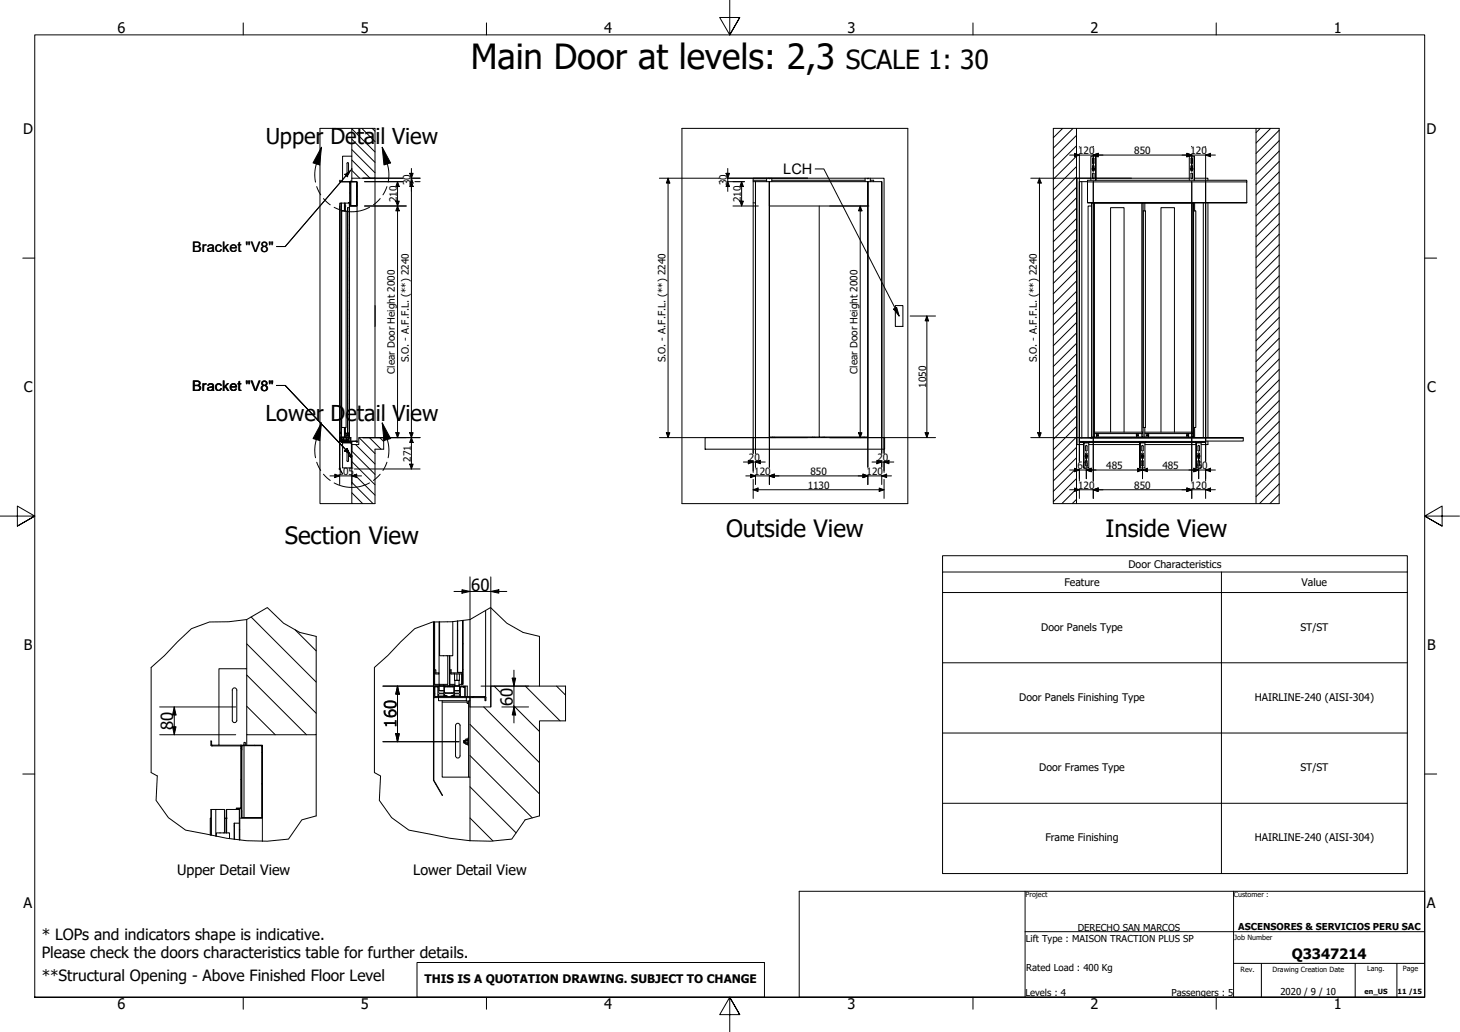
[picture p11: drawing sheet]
<svg xmlns="http://www.w3.org/2000/svg" width="420mm" height="297mm" viewBox="0 0 420 297" stroke-linecap="round" stroke-linejoin="round" font-family="sans-serif">
<!-- layer: Hatch (ANSI) -->
<g fill="none" stroke="#000" stroke-width=".29">
<path d="M101.3 37.1l6.6 6.6M104.1 37l3.8 3.8M107.1 37l.8 .8M305.8 37l-2.7 2.6M308.8 37l-5.7 5.6M309.8 39l-6.7 6.6M362.7 37l-1.2 1.2M365.7 37l-4.2 4.2M368.1 37.5l-6.6 6.7M98 52.3l-.1 .1M100.1 59.9h-.1M100.5 58.8h.1"/>
<path d="M100.8 52.5l-.1 .1M100.8 55.5l-.1 .1M101.3 49.1l2.2 2.2M101.3 46.1l5.2 5.2M101.3 43.1l6.6 6.6M101.3 40.1l6.6 6.6M101.5 52.3h.1M102.5 59.2v.1M102.7 56.5h.1M102.7 53.5h.1M309.8 42l-6.7 6.6M309.8 44.9l-6.7 6.7"/>
<path d="M309.8 47.9l-6.7 6.7M309.8 50.9l-6.7 6.7M309.8 53.9l-6.7 6.7M309.8 56.9l-6.7 6.7M309.8 59.9l-6.7 6.7M368.1 40.5l-6.6 6.7M368.1 43.5l-6.6 6.7M368.1 49.5l-6.6 6.6M368.1 52.5l-6.6 6.6M368.1 55.5l-6.6 6.6M368.1 58.5l-6.6 6.6M368.1 46.5l-6.6 6.6"/>
<path d="M100.1 79.4h-.1M100.1 77h-.1M100.1 74.5h-.1M100.1 72.1h-.1M100.1 69.6l-.1 .1M100.1 67.2h-.1M100.1 64.8h-.1M100.1 62.3h-.1M100.5 78.3l.1 .1M100.5 75.9h.1M100.5 73.4l.1 .1M100.5 71h.1"/>
<path d="M100.5 68.6h.1M100.5 66.1h.1M100.5 63.7h.1M100.5 61.2h.1M309.8 62.9l-6.7 6.7M309.8 65.9l-6.7 6.7M309.8 68.9l-6.7 6.7M309.8 71.9l-6.7 6.7M309.8 74.9l-6.7 6.7M309.8 77.9l-6.7 6.6M368.1 64.4l-6.6 6.7M368.1 67.4l-6.6 6.7"/>
<path d="M368.1 70.4l-6.6 6.7M368.1 73.4l-6.6 6.7M368.1 76.4l-6.6 6.7M368.1 79.4l-6.6 6.7M368.1 61.5l-6.6 6.6M100.1 99h-.1M100.1 96.5h-.1M100.1 94.1h-.1M100.1 91.6h-.1M100.1 89.2h-.1M100.1 86.7l-.1 .1M100.1 84.3h-.1"/>
<path d="M100.1 81.9h-.1M100.5 97.9h.1M100.5 95.4l.1 .1M100.5 93h.1M100.5 90.5l.1 .1M100.5 88.1h.1M100.5 85.7h.1M100.5 83.2h.1M100.5 80.8h.1M309.8 80.9l-6.7 6.6M309.8 83.9l-6.7 6.6M309.8 86.9l-6.7 6.6"/>
<path d="M309.8 89.8l-6.7 6.7M309.8 92.8l-6.7 6.7M309.8 95.8l-6.7 6.7M309.8 98.8l-6.7 6.7M368.1 85.4l-6.6 6.7M368.1 82.4l-6.6 6.7M368.1 88.4l-6.6 6.7M368.1 91.4l-6.6 6.7M368.1 94.4l-6.6 6.6M368.1 97.4l-6.6 6.6M100.1 118.5h-.1M100.1 116.1h-.1"/>
<path d="M100.1 113.6l-.1 .1M100.1 111.2h-.1M100.1 108.8h-.1M100.1 106.3h-.1M100.1 103.9h-.1M100.1 101.4h-.1M100.5 119.9h.1M100.5 117.4l.1 .1M100.5 115h.1M100.5 112.6h.1M100.5 110.1h.1M100.5 107.7h.1"/>
<path d="M100.5 105.2h.1M100.5 102.8h.1M100.5 100.3h.1M309.8 101.8l-6.7 6.7M309.8 104.8l-6.7 6.7M309.8 107.8l-6.7 6.7M309.8 110.8l-6.7 6.7M309.8 113.8l-6.7 6.7M309.8 116.8l-6.7 6.7M309.8 119.8l-6.7 6.6M368.1 100.4l-6.6 6.6M368.1 103.4l-6.6 6.6"/>
<path d="M368.1 106.3l-6.6 6.7M368.1 109.3l-6.6 6.7M368.1 112.3l-6.6 6.7M368.1 115.3l-6.6 6.7M368.1 118.3l-6.6 6.7M97.8 126.6l-.1 .1M97.8 130.8l-.1 .1M98.2 127l-.2 .1M99.5 126h.1M99.7 126.4l.1 .1M99.7 124.7l.1 .1M99.9 126.6v.1"/>
<path d="M100 126.9v.1M100.1 123.4h-.1M100.1 121h-.1M100.5 124.8h.1M100.5 122.3l.1 .1M101.3 138.8l6.1 6.2M101.3 132.9l6.6 6.6M101.3 129.9l6.6 6.6M102 136.6l5.9 5.9M102.3 128l5.6 5.5M102.4 127l-.2 .1M103.3 126l4.6 4.6"/>
<path d="M106.3 126l3.4 3.3M109.3 126l1.1 1.1M309.8 122.8l-6.7 6.6M309.8 125.8l-6.7 6.6M309.8 128.8l-6.7 6.6M309.8 131.8l-6.7 6.6M309.8 134.8l-6.7 6.6M309.8 137.7l-6.7 6.7M368.1 121.3l-6.6 6.7M368.1 124.3l-6.6 6.7M368.1 127.3l-6.6 6.7M368.1 130.3l-6.6 6.7"/>
<path d="M368.1 133.3l-6.6 6.7M368.1 136.3l-6.6 6.7M368.1 139.3l-5.7 5.7M101.3 144.8l.1 .2M101.3 141.8l3.1 3.2M309.8 140.7l-4.2 4.3M309.8 143.7l-1.2 1.3M368.1 142.3l-2.7 2.7M72.3 177.6l18.7 18.7M71 194.3l17.2 17.2M71 185.3l20 20M84.9 181.2l6.1 6.1"/>
<path d="M125.1 199.7l-.2 .1M128.9 197.5l.1 .1M130 199.4l.1 .2M130.6 193.7l.2 .3M131.7 188.5l-.1 .1M131.7 181.2l-.1 .1M133.1 192.6l.2 .1M133.1 185.3h.2M142.2 197.5l1.8 1.7M151.2 197.5l10 10M160.2 197.5l2.6 2.6M61.3 214.5l-.2 .2"/>
<path d="M69.5 215.2l-.2 .2M71 203.3l8.2 8.2M73.2 214.5l.2 .1M75.4 216.6l.1 .1M124.9 201.1l-.2 .2M124.9 213.8l-.2 .2M130.5 200.3l.1 .2M135.3 217.5l17.9 17.9M135.3 208.5l19.9 20M136.4 200.5l-.5 .3M139.2 203.5l16 16M147.8 203.1l7.4 7.4"/>
<path d="M67.5 237.7l-.1 .1M68.9 238.8h.1M69.5 224.2l-.2 .2M75.4 234.6l.1 .1M75.4 225.6l.1 .1M125.4 225.5l-.1 .1M135.3 235.4l6.6 6.7M135.3 226.5l13.2 13.2"/>
</g>
<!-- layer: Break Line (ANSI) -->
<path d="M107.9 37h-15.8v108h15.8M196.2 37h65M303.1 37h65M110.4 126v3.3M196.2 145h65M303.1 145h65M91 183.2l-4.7-1.2-4.7-2.6-4.7-4.5-5.9 3.4-5.2 .7h-5.5l-5.2 2-4 3.7-3.7 4-3.9 3.4v30.3l1.8 .9-.4 7.1 3.6 4.9 4.9 3.6 11.8 2.4 3.8 .4a54.3 54.3 0 0 0 14-.2l3.9-5.5 4.1-1.2M155.2 183.2l-4.7-1.2-4.7-2.6-4.6-4.5-5.9 3.4-5.3 .7h-5.5l-5.2 2-4 3.7-3.7 4-3.9 3.4v30.3l1.8 .9-.3 7.1 3.5 4.9 5 3.6 6.1 1.2a58.8 58.8 0 0 0 23.5 1.4l3.8-5.5 4.1-1.2M162.8 197.5v10" fill="none" stroke="#000" stroke-width=".29"/>
<!-- layer: Visible (ANSI) -->
<g fill="none" stroke="#000" stroke-width=".29">
<path d="M101.3 37v15.3M107.9 37v14.3h-6.6M196.2 37v108M261.2 37v108M303.1 37v108M309.8 37v108M361.5 37v108M368.1 37v108M97.8 59.3l-.1 66.7M97.9 58.5l-.1 67.3M97.9 52.4h2.8v5.9l-.5 .1 .6-.1M98.3 58.5h-.4l-.1 67.3"/>
<path d="M99.1 59.3h.2v1.4v-2.2v2.2M99.3 59.3h.1M99.3 58.5h1.2M99.9 46.8l.4 .2v2.9l-.2 .2-.2-.2zM100 59.8l.1 64.8zM100.1 59.8h.4M100.5 58.5l.1 67.3zM100.6 59.3h.2M100.7 52.3h-2.8l-.1-.4 .1 .5M100.7 52.3h.1M100.7 52.3l.1 6.3M100.8 52.3h2v7h-2v-.7v.6h1.9v-6.9h-1.9v.4z"/>
<path d="M100.8 52.7v5.9M101.1 52.3l-.1-.3v7.2M101.3 45h-2.7v7.3M102.8 59.3v67.7h-4.9l-.1-.9 .1 1M107.9 51.3v74.7M216.7 51.9h3.9M216.7 52.3h.7M216.7 58.4h.7M220.6 51.3v1M221.2 51.3l.2 .2 .2-.2M221.4 52.3h28.3v7h-28.3zM222.1 51.9h26.9"/>
<path d="M222.1 51.3v1M235.8 59.3v66.5h13.9M249 51.3v1M249.5 51.3l.3 .2 .2-.2M250.5 51.9h.9v.4M250.5 51.3v1M311.3 52.3v73.8M313 58.3l45.8 .1zM313.1 59.3h1v66.7h-1zM313.9 51.3h-3.9v76.7h1.8M314.1 59.3v-.8h.9v67.3h-.9M314.4 48.9l.2 .4 .2-.4"/>
<path d="M314.4 48.3v-.5l.2-.2 .2 .2v.5M314.4 48.5l.2-.1 .2 .3-.2 .2zM314.4 51.3h.4M314.5 45.5l.3 .2v1.2l-.2 .2-.2-.2zM314.5 49.9l.3 .1v1.2l-.2 .3-.2-.3zM314.5 48.6h.2M314.5 48.6h.1M314.6 58.4v.1M314.7 48.6h.1M315 58.5h13.6M315.3 51.9v-6.9l.1 6.9M315.3 45h-1.4v6.9"/>
<path d="M315.4 51.3h26.9M329 58.5h14.1M329.5 58.5v2.2M342.7 48.9l.3 .4 .2-.4M342.7 48.3v-.5l.3-.2 .2 .2v.5M342.7 48.5l.3-.1 .2 .3-.2 .2zM342.8 51.3h.4M342.8 45.5l.4 .2v1.2l-.2 .2-.3-.2zM342.8 49.9l.4 .1v1.2l-.2 .3-.3-.3zM342.8 48.6h.3M342.8 48.6h.1M343 58.4v.1"/>
<path d="M343.1 48.6h.1M343.6 51.9v-6.9l.2 6.9M343.6 45h-1.3v6.9M343.8 51.3h3.8v.6M343.8 58.4v2.3M346.3 58.4v67.6M347 58.4v67.6M347.6 58.4v67.6M358.8 58.3v-5.9l-48.2-.1v74.8h36.4v.3h-1.1M358.8 52.4v-.5h-45.8v6.4M98.3 60.7h1.3v62.3h-1.3zM99.1 60.7v-2.2h-.8v67.3"/>
<path d="M329 60.7v62.3M329 60.7h.6v62.3h-.6M343.5 60.7h.6v62.3h-.6zM107.9 88v6M257.7 88h2.1v6h-2.1zM97.7 126.1l.1 8.9 .8 1.4-.9-1.4zM97.9 126.1l.4-.1v.6h.4v-.6h1.1v.6h.4v-.6l.4 .1M97.9 126l.3 .1v.9h.9l-.3-.1 .1-.3h.7l.1 .3-.3 .1h.9v-.9M97.9 126v.1M97.9 124.4l.4 .4h-.4zM97.9 126h.1M98 124.7h.1"/>
<path d="M98.1 126h.1M98.2 126.9h.1M98.2 127.1v.3h2.7M98.2 126.9h.5M98.2 124.7h.1M98.3 126h.1M98.3 125.8v.1M98.6 127.4v7.3h2.5M98.6 127.5h2.4M98.7 126.7h.1M98.7 126.7h-.4l-.1 .2M98.7 125.8v.1"/>
<path d="M98.7 126.9h.1M98.7 126.7v.2M98.8 126l-.5-.1v.5h.4h-.3M98.8 126h.9v.6h-.9zM98.9 126h.1M99.1 126h.1M99.1 123v2.8h-1.2M99.3 125.8h.5M99.3 123l-.1 3M99.3 123v2.8M99.4 126h.1M99.4 124.7l-.1-.3 .1 .4h1"/>
<path d="M99.4 124.7h.1M99.5 124.7h1v1.1l-.1-1M99.6 126h.1M99.8 125.9h.4M99.8 126.4h.4M99.8 126.7v.2M99.8 126.9h.1M99.8 126.7h.4l.1 .2M99.8 124.8v.6M99.8 125.4h.1M99.8 126.9h.5M99.8 126.7h.1"/>
<path d="M99.8 125.4v.6M99.9 126.4h.1M99.9 126.4h.2M99.9 129.6l.4 .1v2.9l-.2 .3-.2-.3zM100 125.4h-.1M100 125.4h.1M100 124.8v.6M100.1 124.6h.4M100.1 126.4h.1M100.2 125.8h.2M100.2 125.4h-.3M100.2 124.8v1.2"/>
<path d="M100.3 126.9h.1M100.4 126h.2M100.4 126l-.1 .1M100.4 126h.1M100.4 124.8h.1M100.6 126h.1M100.6 126v.1M100.7 131.2v.2M100.7 131.4h.3M100.7 131.2h.1M100.8 126h.2v1M100.8 126.1v.9"/>
<path d="M100.8 126v1M100.9 131v.5M100.9 131h.1M100.9 131.5h.1M100.9 127.4l.1 .1M100.9 127.1v.3M101 127.5l.1 .1M101 131.2h-.4l.1 .2M101 131.4v.1M101 131v.2M101 131.2v.2M101 131l.1 .1"/>
<path d="M101.1 131.5h-.1M101.1 130.9v.8M101.3 128l-.2-.6 .2 7.3M101.3 127.1v.3M101.3 128v17M102.7 127l.1 .4-.1-.3h-4.8M110.4 126h-7.1v2h-2M110.4 129.3h-2.5v15.7M202.9 126h51.7v3.3h-51.7zM216.7 126v-74.7h37.7v74.7M217.4 126v-73.7h4v73.7M221.4 125.8h14.4"/>
<path d="M221.9 126h1.3M222.4 125.8v.2M222.8 125.8v.2M233.4 126h1.3M233.8 125.9v.1M233.9 125.8v.1M234.3 125.8v.1M234.3 125.9v.1M236.4 126h1.4M236.9 125.9v.1M236.9 125.8v.1M237.3 125.8v.1"/>
<path d="M237.3 125.9v.1M247.9 126h1.3M248.4 125.8l-.1 .2M248.8 125.8v.2M249.7 126v-73.7h4v73.7M310 126h.6M310.6 126.1h3.4M310.6 127.1v.3h1.1M311.7 127.1v.3h1.9v-.3M311.8 127.4v7.3l.2-7.2 1.3-.1M311.9 127.4h-.1M312.4 131l.2-.6 .2 .6"/>
<path d="M312.4 131.6l.2 .4 .2-.4M312.4 131.2h.4v.2h-.4zM312.5 132.6l.3 .1v1.3l-.2 .2-.2-.2zM312.5 128.3l.3 .1v1.2l-.2 .3-.2-.3zM312.5 131.3h.2M312.5 131.3h.1M312.7 131.3h.1M313.3 127.5v7.2h-1.3M313.3 128h14.7M313.6 127.4h14.2M314 126l43.8 .1zM314.6 125.8v.2"/>
<path d="M315 124.4h13.8v.4h-13.8M315 125.8h.6M315.5 125.4h.1M315.5 124.8v.6M315.6 125.4h.1M315.6 125.9h.4M315.6 125.4v.6M315.6 125.4h.2M315.7 125.4h-.1M315.7 125.4h.1M315.7 124.8v.6M315.8 125.4h.2"/>
<path d="M315.9 125.4h-.1M315.9 125.4h.1M315.9 124.8v.6M316 125.8h11.1M316 125.4v.6M316 125.4h.1M316.1 125.4h-.1M316.1 124.8v.6M319.6 124.4v-64.6h3.9v64.6M327 125.4h.1M327 124.8v.6M327.1 125.4h.1"/>
<path d="M327.1 125.4v.5h.4v-.5M327.1 125.4h.2M327.1 125.9v.1M327.2 125.4h-.1M327.2 125.4h.1M327.2 124.8v.6M327.3 125.4h.2M327.4 125.4h-.1M327.4 125.4h.1M327.4 124.8v.6M327.4 125.9v.1M327.5 125.8h1.1"/>
<path d="M327.5 125.4h.1M327.6 125.4h-.1M327.6 124.8v.6M327.8 127.1v.3h1.9v-.3M328 127.4v7.3l.1-7.2 1.4-.1M328.1 127.4h-.1M328.6 131l.2-.6 .2 .6M328.6 131.6l.2 .4 .2-.4M328.6 131.2l.2-.2 .2 .4h-.4zM328.6 124.4v-65.9h.4v67.3h-.4v-1M328.6 132.6l.4 .1v1.3l-.2 .2-.2-.2zM328.6 128.3l.4 .1v1.2l-.2 .3-.2-.3z"/>
<path d="M328.7 131.3h.2M328.7 131.3h.1M328.9 131.3h.1M329 125.8h1.1M329 123h.1M329.5 124.4h13.8v.4h-13.8M329.5 123v2.8M329.5 127.5v7.2h-1.4M329.5 128h14.7M329.7 127.4h14.3M330 125.4h.1M330 124.8v.6"/>
<path d="M330.1 125.4h.1M330.1 125.4v.5h.4v-.5M330.1 125.4h.2M330.1 125.9v.1M330.2 125.4h-.1M330.2 125.4h.1M330.2 124.8v.6M330.3 125.4h.2M330.4 125.4h-.1M330.4 125.4h.1M330.4 124.8v.6M330.5 125.9v.1"/>
<path d="M330.5 125.8h11.1M330.5 125.4h.1M330.6 125.4h-.1M330.6 124.8v.6M334.1 124.4v-64.6h3.9v64.6M341.5 125.4h.1M341.5 124.8v.6M341.6 125.4h.1M341.6 125.9h.4M341.6 125.4v.6M341.6 125.4h.2M341.7 125.4h-.1"/>
<path d="M341.7 125.4h.1M341.7 124.8v.6M341.8 125.4h.2M341.9 125.4h-.1M341.9 125.4h.1M341.9 124.8l.1 1.2M342 125.8h1.1M342 125.4h.1M342.1 125.4h-.1M342.1 124.8v.6M343 125.8v.2M343.1 124.4v-65.9h.4v67.3h-.4v-1"/>
<path d="M343.5 123h.1M343.8 123v3M344 127.1v.3h1.9v-.3M344.2 127.4v7.3l.1-7.2 1.4-.1M344.2 127.4h.1M344.7 131l.3-.6 .2 .6M344.7 131.6l.3 .4 .2-.4M344.7 131.2h.5v.2h-.5zM344.8 132.6l.4 .1v1.3l-.2 .2-.3-.2zM344.8 128.3l.4 .1v1.2l-.2 .3-.3-.3zM344.8 131.3h.3M344.8 131.3h.1"/>
<path d="M345.1 131.3h.1M345.7 127.5v7.2h-1.4M347 126.1v1M347.6 127v1h-1.9M357.8 126.1v.9h-10.8M71 178.3v33.2h20v-28.3M124.7 179v18.5M124.9 179l.2 18M125.1 179v18h1.3M126.4 179l.1 18M130.3 178.9v9.8h-3.8v-9.7M131.6 178.8l.1 14.7"/>
<path d="M131.7 178.7v14.8h1.4M133.3 178.6v18.4l-.2-18.4M139.8 175.7v24.8h-14.7v-2.6h-.2v2.6l.3 .3M67 198.2l.7-.2 .4 .6v8.7a.65 .65 0 0 1-.6 .7 .65 .65 0 0 1-.6-.7l-.1-8.7zM71 192.5h-8v22M124.7 197.9l.2 26.7 2.4 4.4-2.5-4.4zM125.2 197.5h.1M125.7 197.5h.1M126 197.8v2.7h2.7v-.2l-.3-.2-.5 .2v-.5l.2-.2h2.3l.2 .2v.5l-.4-.2-.4 .2v.2h2.7v-2.7l.6-.2 .7 .3v-.4h-1.6l-.1 2-1.3-.1v-1.9h-3.1l-.1 2-1.3-.1v-1.9h-1.6v.4l.7-.3 .6 .2M126.2 194l-1-.1-.1-1.1h.3v.9h.8l.2 .3M126.2 193.7h.2M126.3 197.5h.1"/>
<path d="M126.5 197v.4M126.7 198.8h.8M127.7 197v.4M127.8 197.5l-1.4-.1v1.4h1.3M127.9 197.7h2.7v1.6h-2.7zM128.2 197.5h.1M128.7 197.5h.1M128.9 188.7v8.3h-2.4M129.2 197.5h.1M129.5 197l-.2-8.3v8.8M129.5 197h1.4M129.5 188.7v8.3"/>
<path d="M129.5 192.8h.3v.9l3.3 .2v3.1h-.3v-3h-3l-.3-.3zM129.7 197.5h.1M129.8 193.7h.1M130.2 197.5h.1M130.8 197.5h1.4M130.8 198.8h1.4M130.8 194v1.8M130.8 195.8h.3M130.8 195.8h.4M130.9 195.8v1.6M131.1 198.8h.8M131.2 195.8h.7"/>
<path d="M131.5 195.8h-.3M131.5 195.8h.3M131.5 194v1.8M132.1 197h.7M132.1 195.8v1.6M132.2 195.8h-.3M132.2 194v1.8M132.7 197.5h.1M133.2 197.5h.1M133.8 197.9v2.6M133.8 197.5h.7v3M133.9 197.5v3"/>
<path d="M155.2 183.2v14.3M162.8 197.5h-21.6v6h-5.9M60.9 214.7h8.4v17.9h-1.3v.2h1.3M69.3 214.5h-8.4v-1.2h-.2v1.2l.2 .2M69.3 214.5h.2M69.3 214.5l.2 .2v18.7M69.5 214.5h6v21h-6v-2.1h.1v1.9h5.8v-20.7h-5.8v1.2h-.1zM69.6 215.8v17.6M70.2 214.5v-.8h.4v.8M70.2 214.6v20.7M71 211.5v3M91 211.5v23.3"/>
<path d="M126.2 200.3l.2-.6h1.3v.6M126.2 200.3h.1M126.2 200.8v.9h8M126.2 200.3h1.5M127.3 201.7v22h7.6M127.3 202.1h7.2M130.8 200.3h1.5M131.3 208.4l.7-.2 .4 .6v8.7a.65 .65 0 0 1-.7 .7 .65 .65 0 0 1-.6-.7v-8.7zM132.3 200.3h.1M132.3 200.3l-.2-.6h-1.3v.6M133.6 213.2h-.2l.2 .2-.2 .4h.2M133.6 213.2v.6"/>
<path d="M133.6 213.8l.1 .1M133.7 213.1v.8M133.7 213.1h.3M133.7 213.9h.3M133.7 213.1l-.1 .1M134.1 213.9v.3M134.1 212.7v.4M134.1 213.1v.8M134.1 212.7v1.5M134.1 213.1h.5M134.1 213.9h.5M134.1 212.7h.5"/>
<path d="M134.1 214.2h.5M134.2 201.7h.3v.4M134.2 200.8v.9M134.5 202.1v.4h.4M134.6 213.9v.3M134.6 212.7v.4M134.6 213.1v.8M134.6 212.7l.1 .2M134.7 214.1l-.1 .1M134.9 212.4h-.2v2.2h.2M135.3 203.5v-1.8h-.4v22h.4M135.3 200.8v.9"/>
<path d="M135.3 203.5v38.5M139.5 200.5l.3 .3v.9h-.2v-.9h-14.5M162.8 207.5h-7.6v27.3M60.7 235.5h-.2v4.8M60.8 233h1.3M64.6 235.5h.5v4.2l.1-6.7v6.7M64.6 239.7v-6.7h-2.5v7.6M65.1 235.5h.1M65.2 233h3.7v8.7M67.5 236.9h1.4M68.9 233l.1 8.7M69 235.5h.5"/>
<path d="M69.5 232.6l-.2 .2M75.5 235.5v6.6M124.7 224.6h.1M60.7 240.3l.1-7.3v7.4M62.3 240.7v-1h3.8v1.7M67.4 241.5l.1-4.6v4.7"/>
<circle cx="314.6" cy="48.6" r=".37"/>
<circle cx="314.6" cy="48.6" r=".13"/>
<circle cx="314.6" cy="48.6" r=".2"/>
<circle cx="343" cy="48.6" r=".13"/>
<circle cx="343" cy="48.6" r=".2"/>
<circle cx="343" cy="48.6" r=".37"/>
<circle cx="312.6" cy="131.3" r=".2"/>
<circle cx="312.6" cy="131.3" r=".13"/>
<circle cx="312.6" cy="131.3" r=".37"/>
<circle cx="328.8" cy="131.3" r=".2"/>
<circle cx="328.8" cy="131.3" r=".13"/>
<circle cx="328.8" cy="131.3" r=".37"/>
<circle cx="345" cy="131.3" r=".37"/>
<circle cx="345" cy="131.3" r=".2"/>
<circle cx="345" cy="131.3" r=".13"/>
</g>
<!-- layer: Detail Boundary (ANSI) -->
<g fill="none" stroke="#000" stroke-width=".29">
<path d="M91.1 53.7l1.2 2.4M92.5 42.4l-.5 5.1-1.9-.6zM92.5 42.4l-1.8 6.2-.1 1.9 .2 1.9M93.1 57.2l1.9 1.8M96.2 59.7a10.7 10.7 0 0 0 10.1 0M109.4 57.2l-1.9 1.8M110 42.4l2.4 4.5-1.9 .6zM110 42.4l1.8 6.2 .1 1.9-.2 1.9M111.3 53.7l-1.1 2.4M91.1 133l1.2 2.4M92.5 121.7l-.5 5.1-1.9-.6zM92.5 121.7l-1.8 6.3-.1 1.8 .2 2"/>
<path d="M93.1 136.5l1.9 1.8M96.2 139a10.7 10.7 0 0 0 10.1 0M109.4 136.5l-1.9 1.8M110 121.7l2.4 4.5-1.9 .6zM110 121.7l1.8 6.3 .1 1.8-.2 2M111.3 133l-1.1 2.4"/>
</g>
<g fill="#000">
<path d="M92.5 42.4l-.5 5.1-1.9-.6z" fill-rule="evenodd"/>
<path d="M110 42.4l2.4 4.5-1.9 .6z" fill-rule="evenodd"/>
<path d="M92.5 121.7l-.5 5.1-1.9-.6z" fill-rule="evenodd"/>
<path d="M110 121.7l2.4 4.5-1.9 .6z" fill-rule="evenodd"/>
</g>
<!-- layer: Border (ANSI) -->
<g fill="none" stroke="#000" stroke-width=".29">
<path d="M70 6.6v3.4M140 6.6v3.4M210 0v10l-2.9-5h5.8l-2.9 5 2.9-5M280 6.6v3.4M350 6.6v3.4M6.6 74.3h3.4M410 74.3h3.4M0 148.5h10l-5-2.8v5.7l5-2.9-5 2.9M420 148.5h-10l5-2.8v5.7l-5-2.9 5 2.9M6.6 222.8h3.4M410 222.8h3.4M10 287v-277h400v277h-400h400"/>
<path d="M70 287v3.5M140 287v3.5M212.9 292l-2.9-5 2.9 5h-5.8l2.9-5v10M280 287v3.5M350 287v3.5"/>
</g>
<!-- layer: 0 -->
<path d="M230 256.5h180v30.5h-180zM295 256.5v30.5M355 256.5v30.5M295 268.2h115M355 277.3h55M363 277.3v9.7M390 277.3v9.7M402 277.3v9.7" fill="none" stroke="#000" stroke-width=".29"/>
<!-- layer: Sketch Geometry (ANSI) -->
<path d="M120 277h100v10h-100z" fill="none" stroke="#000" stroke-width=".29"/>
<!-- layer: Symbol (ANSI) -->
<g fill="none" stroke="#000" stroke-width=".29">
<path d="M99.3 50.1l.8 .7M99.7 50.4l-17.6 20.6h-2.5M101.3 48.6l-.1 .1M234.6 48.6h2.5l21.7 42.4M257.2 89l.9-.5 .7 2.5zM79.6 111h2.5l17.5 18.5M99.9 129.2l-.6 .7M101.2 131.2l.1 .1M271.3 164.6v-4.6h133.7v4.6M271.3 170.5h133.7M351.5 164.6v86.8M405 164.6h-133.7v5.9"/>
<path d="M405 164.6v86.8h-133.7v-80.9M271.3 190.8h133.7M271.3 211h133.7M271.3 231.2h133.7"/>
</g>
<!-- layer: Dimension (ANSI) -->
<g fill="none" stroke="#000" stroke-width=".29">
<path d="M104.4 51.3h11.5M104.9 59.3h12M104.9 52.3h11M113.9 57.9h1l-.5 1.4zM114.4 52.3l.5 1.4h-1zM114.4 59.3l.5 1.4h-1zM114.4 52.3v73.7M117.9 49.9h1l-.5 1.4zM118.3 51.3h2.6M118.3 51.6l.1-.3 .5 1.4h-.6M118.4 52.3l.5 1.4h-1zM118.4 48.5v86.5"/>
<path d="M119.4 52.3h1.5M189.8 51.3h17.1M192.3 51.3l.5 1.4h-1zM192.3 51.3v74.7M206.9 52.3h.1M208.9 49.9h1l-.5 1.4zM209.3 52.3h4.9M209.3 51.3h23.1M209.4 52.3l.5 1.4h-1zM209.4 48.5v6.6M210.9 59.3h7.3M212.9 57.9h1l-.5 1.4z"/>
<path d="M213.4 52.3l.5 1.4h-1zM213.4 52.3v7M217.4 52.3v78.2M221.4 52.3v82.2M238.8 59.3h11.3M247.6 59.3l.5 1.4h-1zM247.6 59.3v66.7M249.7 52.3v82.2M253.7 52.3v78.2M296.6 51.3h29M299.1 51.3l.5 1.4h-1zM299.1 51.3v74.7"/>
<path d="M307.8 44.6h42M309.2 44.1l1.4 .5-1.4 .5zM310.6 42.1h.1M310.6 44.5v88.3M314.6 44.6l1.4-.5v1zM314.6 42.1h.1M314.6 44.5v4.1M314.6 52.3v86.2M316 44.1v1l-1.4-.5 .3-.1M316 44.1l-.9 .4M341.6 44.1l1.4 .5-1.4 .5zM342.5 44.5l-.9-.4v1l1.4-.5-.3-.1"/>
<path d="M343 42.1h.1M343 44.5v4.1M343 52.3v86.2M347 44.6l1.4-.5v1zM347 42.1h.1M347 44.5v88.3M261.9 91h7.3M266.7 91l.5 1.4h-1zM266.7 91v35M95 137h9M96.4 136.5l1.3 .5-1.3 .5zM97.7 136.9v2.6"/>
<path d="M101.3 137l1.3-.5v1zM101.3 128v1.8M101.3 131.2v3.3M101.3 136.9v2.6M102 135h18.9M104.4 126h16.5M113.9 124.6h1l-.5 1.4zM117.9 124.6h1l-.5 1.4zM117.9 133.6h1l-.5 1.4zM118.4 126l.5 1.4h-1zM189.8 126h42.6M191.8 124.6h1l-.5 1.4z"/>
<path d="M214 133h6.2M214.6 137h42M215.3 132.5l1.4 .5-1.4 .5zM216 136.5l1.4 .5-1.4 .5zM216.7 126v4.5M216.7 132.9v3.1M216.7 138v5.5M217.4 133l1.4-.5v1zM217.4 132.9v1.6M217.4 136.9v2.6M221.4 137l1.4-.5v1zM221.4 136.9v2.6"/>
<path d="M222.8 136.5v1l-1.4-.5 .3-.1M222.8 136.5l-.9 .3M238.8 126h30.4M247.1 124.6h1l-.5 1.4zM248.3 136.5l1.4 .5-1.4 .5zM249.3 136.8l-1-.3v1l1.4-.5-.2-.1M249.7 136.9v2.6M251 133h6.2M252.3 132.5l1.4 .5-1.4 .5zM253.7 137l1.5-.5v1zM253.7 132.9v1.6M253.7 136.9v2.6"/>
<path d="M254.4 133l1.4-.5v1zM254.4 126v4.5M254.4 132.9v3.1M254.4 138v5.5M266.2 124.6h1l-.5 1.4zM296.6 126h29M298.6 124.6h1l-.5 1.4zM307.8 135.3h42M309.2 134.8l1.4 .5-1.4 .5zM310.6 135.2v3.3M312.6 135.3l1.4-.5v1zM312.6 131.3v1.5"/>
<path d="M312.6 135.2v2.6M314 134.8v1l-1.4-.5 .3-.1M314 134.8l-.7 .2M327.4 134.8l1.4 .5-1.4 .5zM328.8 135.3l1.4-.5v1zM328.8 131.3v6.5M343.6 134.8l1.4 .5-1.4 .5zM344.3 135l-.7-.2v1l1.4-.5-.3-.1M345 131.3v1.5M345 135.2v2.6M347 135.3l1.4-.5v1zM347 135.2v3.3"/>
<path d="M216.7 141l1.5-.5v1zM216.7 141h37.7M253 140.5l1.4 .5-1.4 .5zM307.8 141h42M309.2 140.5l1.4 .5-1.4 .5zM310.6 140.9v2.6M314.6 141l1.4-.5v1zM314.6 140.9v2.6M316 140.5v1l-1.4-.5 .3-.1M316 140.5l-.9 .3M341.6 140.5l1.4 .5-1.4 .5zM342.5 140.8l-.9-.3v1l1.4-.5-.3-.1"/>
<path d="M343 140.9v2.6M347 141l1.4-.5v1zM347 140.9v2.6M130.7 170.2h15.1M132.9 169.7l2.4 .5-2.4 .5zM135.3 166v37.5M141.2 170.2l2.4-.5v1zM141.2 166v37.5M110.2 197.5h21.9M114.4 197.5l.5 2.3h-1zM114.4 197.5v16M138.4 197.5h13.7"/>
<path d="M147.4 195.2h1l-.5 2.3zM147.9 192.9v15.2M46 211.5h21.8M46 203.5h21.8M49.6 209.2h1.1l-.5 2.3zM50.2 203.5l.5 2.3h-1.1zM50.2 203.5v8M110.2 213.5h21.9M113.9 211.2h1l-.5 2.3zM144.4 203.5h7.7M147.9 203.5l.5 2.3h-1z"/>
</g>
<g fill="#000">
<path d="M113.9 57.9h1l-.5 1.4z" fill-rule="evenodd"/>
<path d="M114.4 52.3l.5 1.4h-1z" fill-rule="evenodd"/>
<path d="M117.9 49.9h1l-.5 1.4z" fill-rule="evenodd"/>
<path d="M118.4 52.3l.5 1.4h-1z" fill-rule="evenodd"/>
<path d="M118.4 51.3l.5 1.4h-1z" fill-rule="evenodd"/>
<path d="M192.3 51.3l.5 1.4h-1z" fill-rule="evenodd"/>
<path d="M208.9 49.9h1l-.5 1.4z" fill-rule="evenodd"/>
<path d="M209.4 52.3l.5 1.4h-1z" fill-rule="evenodd"/>
<path d="M212.9 57.9h1l-.5 1.4z" fill-rule="evenodd"/>
<path d="M213.4 52.3l.5 1.4h-1z" fill-rule="evenodd"/>
<path d="M299.1 51.3l.5 1.4h-1z" fill-rule="evenodd"/>
<path d="M309.2 44.1l1.4 .5-1.4 .5z" fill-rule="evenodd"/>
<path d="M314.6 44.6l1.4-.5v1z" fill-rule="evenodd"/>
<path d="M314.6 44.6l1.4-.5v1z" fill-rule="evenodd"/>
<path d="M341.6 44.1l1.4 .5-1.4 .5z" fill-rule="evenodd"/>
<path d="M341.6 44.1l1.4 .5-1.4 .5z" fill-rule="evenodd"/>
<path d="M347 44.6l1.4-.5v1z" fill-rule="evenodd"/>
<path d="M114.4 59.3l.5 1.4h-1z" fill-rule="evenodd"/>
<path d="M247.6 59.3l.5 1.4h-1z" fill-rule="evenodd"/>
<path d="M266.7 91l.5 1.4h-1z" fill-rule="evenodd"/>
<path d="M96.4 136.5l1.3 .5-1.3 .5z" fill-rule="evenodd"/>
<path d="M101.3 137l1.3-.5v1z" fill-rule="evenodd"/>
<path d="M113.9 124.6h1l-.5 1.4z" fill-rule="evenodd"/>
<path d="M117.9 124.6h1l-.5 1.4z" fill-rule="evenodd"/>
<path d="M117.9 133.6h1l-.5 1.4z" fill-rule="evenodd"/>
<path d="M118.4 126l.5 1.4h-1z" fill-rule="evenodd"/>
<path d="M191.8 124.6h1l-.5 1.4z" fill-rule="evenodd"/>
<path d="M215.3 132.5l1.4 .5-1.4 .5z" fill-rule="evenodd"/>
<path d="M216 136.5l1.4 .5-1.4 .5z" fill-rule="evenodd"/>
<path d="M217.4 133l1.4-.5v1z" fill-rule="evenodd"/>
<path d="M221.4 137l1.4-.5v1z" fill-rule="evenodd"/>
<path d="M221.4 137l1.4-.5v1z" fill-rule="evenodd"/>
<path d="M247.1 124.6h1l-.5 1.4z" fill-rule="evenodd"/>
<path d="M248.3 136.5l1.4 .5-1.4 .5z" fill-rule="evenodd"/>
<path d="M248.3 136.5l1.4 .5-1.4 .5z" fill-rule="evenodd"/>
<path d="M252.3 132.5l1.4 .5-1.4 .5z" fill-rule="evenodd"/>
<path d="M253.7 137l1.5-.5v1z" fill-rule="evenodd"/>
<path d="M254.4 133l1.4-.5v1z" fill-rule="evenodd"/>
<path d="M266.2 124.6h1l-.5 1.4z" fill-rule="evenodd"/>
<path d="M298.6 124.6h1l-.5 1.4z" fill-rule="evenodd"/>
<path d="M309.2 134.8l1.4 .5-1.4 .5z" fill-rule="evenodd"/>
<path d="M312.6 135.3l1.4-.5v1z" fill-rule="evenodd"/>
<path d="M312.6 135.3l1.4-.5v1z" fill-rule="evenodd"/>
<path d="M327.4 134.8l1.4 .5-1.4 .5z" fill-rule="evenodd"/>
<path d="M328.8 135.3l1.4-.5v1z" fill-rule="evenodd"/>
<path d="M343.6 134.8l1.4 .5-1.4 .5z" fill-rule="evenodd"/>
<path d="M343.6 134.8l1.4 .5-1.4 .5z" fill-rule="evenodd"/>
<path d="M347 135.3l1.4-.5v1z" fill-rule="evenodd"/>
<path d="M216.7 141l1.5-.5v1z" fill-rule="evenodd"/>
<path d="M253 140.5l1.4 .5-1.4 .5z" fill-rule="evenodd"/>
<path d="M309.2 140.5l1.4 .5-1.4 .5z" fill-rule="evenodd"/>
<path d="M314.6 141l1.4-.5v1z" fill-rule="evenodd"/>
<path d="M314.6 141l1.4-.5v1z" fill-rule="evenodd"/>
<path d="M341.6 140.5l1.4 .5-1.4 .5z" fill-rule="evenodd"/>
<path d="M341.6 140.5l1.4 .5-1.4 .5z" fill-rule="evenodd"/>
<path d="M347 141l1.4-.5v1z" fill-rule="evenodd"/>
<path d="M132.9 169.7l2.4 .5-2.4 .5z" fill-rule="evenodd"/>
<path d="M141.2 170.2l2.4-.5v1z" fill-rule="evenodd"/>
<path d="M114.4 197.5l.5 2.3h-1z" fill-rule="evenodd"/>
<path d="M114.4 197.5l.5 2.3h-1z" fill-rule="evenodd"/>
<path d="M147.4 195.2h1l-.5 2.3z" fill-rule="evenodd"/>
<path d="M49.6 209.2h1.1l-.5 2.3z" fill-rule="evenodd"/>
<path d="M50.2 203.5l.5 2.3h-1.1z" fill-rule="evenodd"/>
<path d="M113.9 211.2h1l-.5 2.3z" fill-rule="evenodd"/>
<path d="M113.9 211.2h1l-.5 2.3z" fill-rule="evenodd"/>
<path d="M147.9 203.5l.5 2.3h-1z" fill-rule="evenodd"/>
</g>
<!-- layer: Symbol (ANSI) -->
<g fill="#000">
<path d="M99.2 50.2l2.1-1.6-1.3 2.2z" fill-rule="evenodd"/>
<path d="M99.2 50.2l2.1-1.6-1.3 2.2z" fill-rule="evenodd"/>
<path d="M257.2 89l.9-.5 .7 2.5z" fill-rule="evenodd"/>
<path d="M99.2 129.8l.7-.7 1.4 2.2z" fill-rule="evenodd"/>
<path d="M99.2 129.8l.7-.7 1.4 2.2z" fill-rule="evenodd"/>
<path d="M99.2 129.8l.7-.7 1.4 2.2z" fill-rule="evenodd"/>
</g>
<text font-size="10" x="135.5" y="19.9">Main Door at levels: 2,3</text>
<text font-size="7.6" x="243.4" y="19.9">SCALE 1: 30</text>
<g font-size="6.9">
<text x="208.9" y="154.5">Outside View</text>
<text x="318.1" y="154.5">Inside View</text>
<text x="81.9" y="156.5">Section View</text>
</g>
<g font-size="6.3">
<text x="76.5" y="41.4">Upper</text>
<text x="95.1" y="41.4">De</text>
<text x="102.6" y="41.4">ta</text>
<text x="108" y="41.4">i</text>
<text x="109.5" y="41.4">l View</text>
<text x="76.4" y="121.3">Lower</text>
<text x="95.1" y="121.3">D</text>
<text x="99.4" y="121.3">eta</text>
<text x="108.1" y="121.3">i</text>
<text x="109.6" y="121.3">l View</text>
</g>
<g font-size="4.8">
<text x="135.6" y="170">60</text>
<text x="147.6" y="203.1" transform="rotate(-90 147.6 203.1)">60</text>
<text x="114.1" y="209.4" transform="rotate(-90 114.1 209.4)">160</text>
<text x="49.9" y="210.1" transform="rotate(-90 49.9 210.1)">80</text>
</g>
<g font-size="4.5">
<text x="12" y="270.4">* LOPs and indicators shape is indicative.</text>
<text x="12" y="275.8">Please check the doors characteristics table for further details.</text>
<text x="12" y="282.4">**Structural Opening - Above Finished Floor Level</text>
</g>
<g font-size="4.2">
<text x="33.9" y="9.6">6</text>
<text x="103.9" y="9.6">5</text>
<text x="173.9" y="9.6">4</text>
<text x="243.9" y="9.6">3</text>
<text x="313.9" y="9.6">2</text>
<text x="383.9" y="9.6">1</text>
<text x="6.7" y="38.7">D</text>
<text x="410.5" y="38.7">D</text>
<text x="225.4" y="50.1">LCH</text>
<text x="55.3" y="72.4">Bracket &quot;V8&quot;</text>
<text x="6.8" y="112.9">C</text>
<text x="55.3" y="112.4">Bracket &quot;V8&quot;</text>
<text x="410.7" y="112.9">C</text>
<text x="6.8" y="187.2">B</text>
<text x="410.7" y="187.2">B</text>
<text x="6.8" y="261.4">A</text>
<text x="410.6" y="261.4">A</text>
<text x="33.9" y="290.5">6</text>
<text x="103.9" y="290.5">5</text>
<text x="173.9" y="290.5">4</text>
<text x="243.9" y="290.5">3</text>
<text x="313.9" y="290.5">2</text>
<text x="383.9" y="290.5">1</text>
</g>
<g font-size="4.1">
<text x="51" y="251.8">Upper Detail View</text>
<text x="118.9" y="251.8">Lower Detail View</text>
<text x="371.7" y="276">Q3347214</text>
</g>
<text font-size="3.4" x="122.2" y="283">THIS IS A QUOTATION DRAWING. SUBJECT TO CHANGE</text>
<g font-size="3">
<text x="324.8" y="163.4">Door Characteristics</text>
<text x="306.3" y="168.7">Feature</text>
<text x="374.6" y="168.7">Value</text>
<text x="299.7" y="181.5">Door Panels Type</text>
<text x="374.2" y="181.6">ST/ST</text>
<text x="293.3" y="201.7">Door Panels Finishing Type</text>
<text x="361.1" y="201.7">HAIRLINE-240 (AISI-304)</text>
<text x="299.1" y="221.9">Door Frames Type</text>
<text x="374.2" y="222">ST/ST</text>
<text x="300.8" y="242.2">Frame Finishing</text>
<text x="361.1" y="242.2">HAIRLINE-240 (AISI-304)</text>
</g>
<g font-size="2.9">
<text x="310.3" y="44.4">120</text>
<text x="326.4" y="44.4">850</text>
<text x="342.6" y="44.4">120</text>
<text x="118.2" y="53.4" transform="rotate(-90 118.2 53.4)">30</text>
<text x="209.2" y="53.4" transform="rotate(-90 209.2 53.4)">30</text>
<text x="114.2" y="58.2" transform="rotate(-90 114.2 58.2)">210</text>
<text x="213.2" y="58.2" transform="rotate(-90 213.2 58.2)">210</text>
<text x="113.6" y="107.6" transform="rotate(-90 113.6 107.6)">Clear Door Height 2000</text>
<text x="117.6" y="104.3" transform="rotate(-90 117.6 104.3)">S.O. - A.F.F.L. (**) 2240</text>
<text x="191.5" y="104.3" transform="rotate(-90 191.5 104.3)">S.O. - A.F.F.L. (**) 2240</text>
<text x="246.8" y="107.6" transform="rotate(-90 246.8 107.6)">Clear Door Height 2000</text>
<text x="298.4" y="104.3" transform="rotate(-90 298.4 104.3)">S.O. - A.F.F.L. (**) 2240</text>
<text x="266.5" y="111.6" transform="rotate(-90 266.5 111.6)">1050</text>
<text x="97.1" y="136.7">105</text>
<text x="118.2" y="132.8" transform="rotate(-90 118.2 132.8)">271</text>
<text x="215.5" y="132.7">20</text>
<text x="217.1" y="136.7">120</text>
<text x="233.2" y="136.7">850</text>
<text x="249.4" y="136.7">120</text>
<text x="252.5" y="132.7">20</text>
<text x="310" y="135">60</text>
<text x="318.3" y="135">485</text>
<text x="334.5" y="135">485</text>
<text x="344.4" y="135">60</text>
<text x="232.4" y="140.7">1130</text>
<text x="310.3" y="140.7">120</text>
<text x="326.4" y="140.7">850</text>
<text x="342.6" y="140.7">120</text>
</g>
<g font-size="2.7">
<text x="310.1" y="267.9">DERECHO SAN MARCOS</text>
<text x="356.3" y="267.7">ASCENSORES &amp; SERVICIOS PERU SAC</text>
<text x="295.2" y="271.2">Lift Type : MAISON TRACTION PLUS SP</text>
<text x="295.3" y="279.3">Rated Load : 400 Kg</text>
<text x="295.1" y="286.8">Levels : 4</text>
<text x="337.2" y="286.7">Passengers : 5</text>
<text x="368.5" y="286.5">2020 / 9 / 10</text>
</g>
<g font-size="2.1">
<text x="295.1" y="258.2">Project</text>
<text x="355" y="258.3">Customer :</text>
<text x="355.2" y="270.7">Job Number</text>
<text x="357" y="279.8">Rev.</text>
<text x="366.2" y="279.7">Drawing Creation Date</text>
<text x="393.5" y="279.6">Lang.</text>
<text x="403.7" y="279.5">Page</text>
<text x="392.7" y="286.1">en_US</text>
<text x="402.2" y="286.1">11 /15</text>
</g>
</svg>
